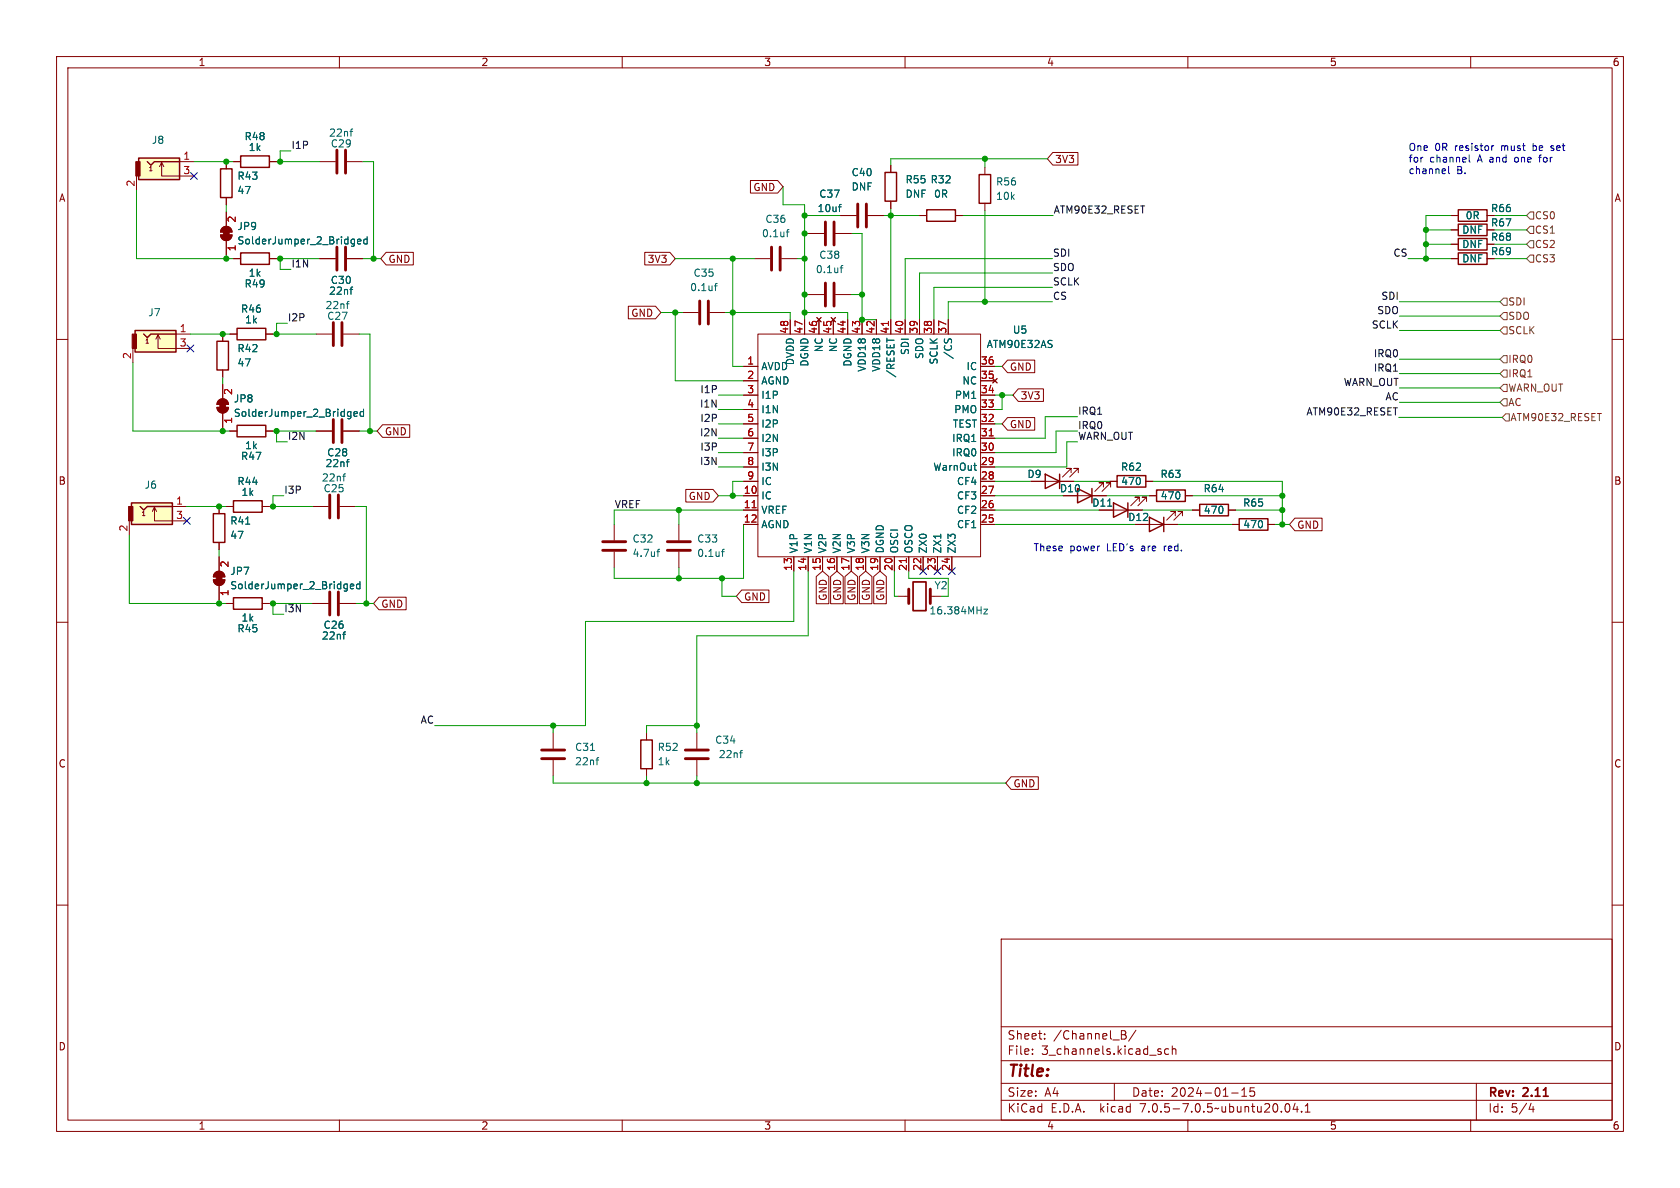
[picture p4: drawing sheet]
<svg xmlns="http://www.w3.org/2000/svg" width="297mm" height="210mm" viewBox="0 0 297 210" stroke-linecap="round" stroke-linejoin="round" font-family="sans-serif">
<g fill="none" stroke="#840000" stroke-width=".18">
<path d="M10 10h277v190h-277zM12 12h273v186h-273zM60 10v2M110 10v2M160 10v2M210 10v2M260 10v2M24.1 31.1v2.6M28.2 29.5l.4-.8v2.4h5.7M28.6 28.7l.4 .8M31.7 28.6h2.6M40 28.6v1.2"/>
<path d="M40 34.9v1.3M40 37.5v2.5M41.3 28.6h1.2M47.6 28.6h1.3M56.5 28.6h2.8M61.3 28.6h2.8M132.7 31.9h4.8l.9 1.1-.9 1.1h-4.8zM148.6 38.1h2.8M153.4 38.1h2.8M157.5 29.2v1.3M157.5 35.6v1.2M162.6 38.1h1.2"/>
<path d="M168.9 38.1h1.3M174.1 29.6v1.3M174.1 35.9v1.3M186.1 27h4.5v2.2h-4.5l-.9-1.1zM256.5 38.1h1.3M262.9 38.1h1.3M10 60h2M27.6 59.9l.3-.7v2.4h5.8M27.9 59.2l.4 .7M31.1 59.1h2.6M39 41.5h2a1.02 1.02 0 0 1-1 1 1.02 1.02 0 0 1-1-1zM39.3 40.3a1.02 1.02 0 0 1 1.1-.2 1.02 1.02 0 0 1 .6 .9h-2z"/>
<path d="M39.4 59.1v1.2M40 42.5v2.6M40.6 59.1h1.3M41.3 45.7h1.2M47 59.1h1.3M47.6 45.7h1.3M55.9 59.1h2.8M56.5 45.7h2.8M60.7 59.1h2.8M61.3 45.7h2.8M68.3 44.6h4.8v2.2h-4.8l-1-1.1zM111.1 54.1h4.8l.9 1.1-.9 1.2h-4.8z"/>
<path d="M114 44.6h4.4l1 1.1-1 1.1h-4.4zM120.6 55.2h2.8M125.5 55.2h2.8M133.3 45.7h2.8M134 59.1h39.4v39.3h-39.4zM138.2 45.7h2.8M139.7 56.5v2.6M142.2 56.5v2.6M142.9 41.3h2.8M142.9 52.1h2.8M144.4 56.1l.8 .8M144.8 56.5v2.6"/>
<path d="M145.2 56.1l-.8 .8M146.9 56.1l.8 .8M147.3 56.5v2.6M147.7 56.1l-.8 .8M147.7 41.3h2.8M147.7 52.1h2.8M149.9 56.5v2.6M152.4 56.5v2.6M154.9 56.5v2.6M157.5 56.5v2.6M160 56.5v2.6M162.6 56.5v2.6"/>
<path d="M165.1 56.5v2.6M167.6 56.5v2.6M256.5 45.7h1.3M256.5 43.2h1.3M256.5 40.6h1.3M262.9 45.7h1.3M262.9 43.2h1.3M262.9 40.6h1.3M285 60h2M23.5 61.6v2.5M38.4 72h2a1.02 1.02 0 0 1-1 1 1.02 1.02 0 0 1-1-1zM38.7 70.8a1.02 1.02 0 0 1 1.1-.2 1.02 1.02 0 0 1 .6 .9h-2z"/>
<path d="M39.4 65.4v1.3M39.4 67.9v2.6M39.4 73v2.6M40.6 76.2h1.3M47 76.2h1.3M55.9 76.2h2.8M60.7 76.2h2.8M67.6 75.1h4.8v2.2h-4.8l-.9-1.1zM131.4 64.8h2.6M131.4 67.3h2.6M131.4 69.9h2.6M131.4 77.5h2.6"/>
<path d="M131.4 74.9h2.6M131.4 72.4h2.6M173.4 64.8h2.5M173.4 67.3h2.5M173.4 69.9h2.5M173.4 77.5h2.5M173.4 74.9h2.5M173.4 72.4h2.5M175.5 66.9l.8 .8M176.3 66.9l-.8 .8M178.1 63.7h4.8v2.2h-4.8l-.9-1.1zM178.1 73.8h4.8v2.2h-4.8l-.9-1.1z"/>
<path d="M180 68.7h4.5v2.3h-4.5l-.9-1.1zM22.9 92.1v2.5M26.9 90.4l.4-.7v2.4h5.7M27.3 89.7l.4 .7M30.5 89.5h2.5M38.7 89.5v1.3M38.7 95.9v1.3M38.7 98.4v2.6M40 89.5h1.3M46.4 89.5h1.2M55.2 89.5h2.8M60.1 89.5h2.8"/>
<path d="M108.6 92.7v2.8M108.6 97.5v2.8M120 92.7v2.8M120 97.5v2.8M121.2 86.5h4.8l1 1.1-1 1.1h-4.8zM131.4 92.7h2.6M131.4 85.1h2.6M131.4 87.6h2.6M131.4 90.2h2.6M131.4 82.6h2.6M131.4 80h2.6M140.3 98.4v2.6"/>
<path d="M142.9 98.4v2.6M145.4 98.4v2.6M148 98.4v2.6M150.5 98.4v2.6M153 98.4v2.6M155.6 98.4v2.6M158.1 98.4v2.6M160.7 98.4v2.6M163.2 98.4v2.6M165.7 98.4v2.6M168.3 98.4v2.6M173.4 92.7h2.5"/>
<path d="M173.4 85.1h2.5M173.4 87.6h2.5M173.4 90.2h2.5M173.4 82.6h2.5M173.4 80h2.5M182.2 85.1h7.7M189.4 83.6v-.8h-.8h.8l-1.6 1.5M190.5 87.6h5.1M190.6 83.6v-.8h-.7h.7l-1.5 1.5M194.3 90.2h7.6M195.1 86.1v-.8h-.8h.8l-1.6 1.6M196.2 85.1h1.3"/>
<path d="M196.3 86.1v-.8h-.7h.7l-1.5 1.6M200.7 92.7h7.6M201.4 88.6v-.7h-.7h.7l-1.5 1.5M202.6 85.1h1.2M202.7 88.6v-.7h-.8h.8l-1.5 1.5M203.2 87.6h1.3M207.8 91.2v-.8h-.8h.8l-1.6 1.5M209 91.2v-.8h-.7h.7l-1.5 1.5M209.5 87.6h1.3M210.8 90.2h1.3M217.2 90.2h1.2M217.8 92.7h1.3"/>
<path d="M224.2 92.7h1.2M228.9 91.6h4.8v2.2h-4.8l-.9-1.1zM10 110h2M37.7 102.5h2.1a1.02 1.02 0 0 1-1.1 1 1.02 1.02 0 0 1-1-1zM38 101.3a1.02 1.02 0 0 1 1.1-.3 1.02 1.02 0 0 1 .7 1h-2.1zM38.7 103.5v2.5M40 106.7h1.3M46.4 106.7h1.2M55.2 106.7h2.8M60.1 106.7h2.8M67 105.6h4.8v2.2h-4.8l-1-1.1zM131.1 104.3h4.8v2.2h-4.8l-.9-1.1z"/>
<path d="M144.3 101.9l1.1-.9 1.1 .9v4.8h-2.2zM146.8 101.9l1.2-.9 1.1 .9v4.8h-2.3zM149.4 101.9l1.1-.9 1.1 .9v4.8h-2.2zM151.9 101.9l1.1-.9 1.1 .9v4.8h-2.2zM154.5 101.9l1.1-.9 1.1 .9v4.8h-2.2zM158.7 105.4h2M164.5 105.4h1.9M285 110h2M97.8 129.5v2.8M97.8 134.4v2.8M114.3 129.5v1.3M114.3 135.9v1.3"/>
<path d="M123.2 129.5v2.8M123.2 134.4v2.8M178.8 137.3h4.8v2.2h-4.8l-1-1.1zM10 160h2M285 160h2M177 166h108v32h-108zM60 198v2M110 198v2M160 198v2M177 194.5h108M177 191.5h108M177 187.5h108"/>
<path d="M177 181.5h108M182.5 186.3v.1M182.5 185.5v.1M184.7 183.6v.1M184.7 182.8v.1M197 191.5v3M198.2 182.2h.5l.3 .1v.3l-.3 .3M198.2 182.9h.5M198.7 182.9a.4 .4 0 0 1 .4 .4 .4 .4 0 0 1-.3 .4h-.6M200.8 182.1l-1.3 2M205.1 185.4l.1 .1M205.1 185.9l.2 .2-.2 .3"/>
<path d="M206.6 185.5l-.4-.1-.3 .3v.4l.1 .2h.6M207.2 185.5l.3-.1 .3 .1 .1 .9M207.2 184.9v1.5M210 198v2M217.7 193.2h1.2M219.5 193.8h.9M219.5 192.7l.5-.4v1.5M221.7 192.3h-.7v.7l.2-.1h.5l.1 .3-.1 .5-.2 .1-.5-.1M226.5 196.5v.1M227.3 195.2l.2-.1a.81 .81 0 0 1 .6 .6 .81 .81 0 0 1-.3 .8l-.1 .1a.81 .81 0 0 1-.4-1.4zM229 195l-.4 1.1h.9M229.3 195.6v1"/>
<path d="M230.1 196.5v.1M230.7 196.6h.9M230.7 195.5l.5-.4v1.5M260 198v2M261 191.5v6.5M270.7 195l-.4 1.1h.9M271 195.6v1"/>
</g>
<path d="M161.4 102.9h2.3v5.1h-2.3zM272.8 193.8h.9" fill="none" stroke="#840000" stroke-width=".3"/>
<g fill="none" stroke="#840000" stroke-width=".25">
<path d="M24.5 27.9h7.2v3.9h-7.2zM26 28.6l.7 .6 .6-.6h4.4M39 29.8h2v5.1h-2zM42.5 27.6h5.1v2h-5.1zM156.5 30.5h2v5.1h-2zM163.8 37.1h5.1v2h-5.1zM173.1 30.9h2v5h-2zM257.8 39.6h5.1v2.1h-5.1zM257.8 37.1h5.1v2h-5.1zM23.9 58.4h7.2v3.8h-7.2zM25.4 59.1l.6 .6 .7-.6h4.4M41.9 58h5.1v2.1h-5.1z"/>
<path d="M42.5 44.7h5.1v2h-5.1zM257.8 42.2h5.1v2h-5.1zM257.8 44.7h5.1v2h-5.1zM38.4 60.3h2v5.1h-2zM41.9 75.2h5.1v2h-5.1zM23.2 88.9h7.3v3.8h-7.3zM24.8 89.5l.6 .7 .6-.7h4.5M37.7 90.8h2.1v5.1h-2.1zM41.3 88.5h5.1v2.1h-5.1zM184.8 83.8l2.5 1.3-2.5 1.3zM187.3 83.8v2.6M190.5 86.4l2.5 1.2-2.5 1.3z"/>
<path d="M193 86.4v2.5M196.8 88.9l2.6 1.3-2.6 1.2zM197.5 84.1h5.1v2h-5.1zM199.4 88.9v2.5M203.2 91.4l2.5 1.3-2.5 1.3zM204.5 86.6h5v2h-5zM205.7 91.4v2.6M212.1 89.2h5.1v2h-5.1zM219.1 91.7h5.1v2h-5.1zM41.3 105.7h5.1v2h-5.1zM113.3 130.8h2v5.1h-2z"/>
</g>
<g fill="none" stroke="#840000" stroke-width=".51">
<path d="M59.6 26.5v4.1M61.1 26.5v4.1M145.9 39.2v4.1M147.4 39.2v4.1M151.6 36.1v4M153.2 36.1v4M58.9 57v4.1M59.6 43.7v4.1M60.5 57v4.1M61.1 43.7v4.1M123.7 53.2v4.1M125.2 53.2v4.1"/>
<path d="M136.4 43.7v4.1M137.9 43.7v4.1M145.9 50v4.1M147.4 50v4.1M58.9 74.2v4M60.5 74.2v4M58.3 87.5v4.1M59.8 87.5v4.1M106.6 95.8h4M106.6 97.3h4M118 95.8h4M118 97.3h4"/>
<path d="M58.3 104.6v4.1M59.8 104.6v4.1M160.7 104.1v2.6M164.5 104.1v2.6M95.8 132.6h4M95.8 134.1h4M121.2 132.6h4M121.2 134.1h4"/>
</g>
<g fill="none" stroke="#006464" stroke-width=".18">
<path d="M61.9 23.2h.5M62.4 22.8l-.3 .1M148.2 36.6h.5M148.7 36.1l-.2 .1M61.2 53.7h.5M61.7 53.3h-.2M61.9 51.2h.5M62.3 42.3h.4M62.4 50.7l-.3 .1M62.7 42.3v1l-.3 .2M62.7 43.1h-.4M63.2 42.7l.6-.1v-.3h-.4l-.2 .2 .1 .6h.5"/>
<path d="M64.9 42.3h-.4l-.2 .2 .1 .6h.5M64.9 41.9v1.2M126.3 50.5h.5M126.8 50.1l-.3 .2v1.1M139 41h.5M139.5 40.6l-.3 .2v1.1M148.5 47.4h.5M149 46.9l-.3 .2v1.1M167 59.9l-.1 .2M61.7 72.8h.3M62 72.8v1l-.2 .2M62 73.5l-.3 .1"/>
<path d="M62.6 73.2l.6-.1-.1-.3h-.3l-.2 .1v.6h.5M64.3 72.8h-.4l-.2 .2 .1 .5h.5M64.3 72.3v1.3M167.7 60l.2-.1 .3 .1M60.6 84.2h.5M61.1 83.8h-.3M61.2 81.6h.5M61.7 81.2l-.2 .1M116.1 97.5h.5M116.6 97.1l-.3 .2v1.1M127.6 97.5h.4M128 97.1l-.3 .2v1.1"/>
<path d="M60.6 112.1h.5M61 103.2l.4 .1M61.1 111.7l-.3 .1M61.4 103.2v1.1l-.2 .2M61.4 104l-.4 .1M61.9 103.7l.6-.2v-.2l-.4-.1-.2 .2 .1 .6h.5M63.6 103.3l-.3-.1-.3 .3 .1 .5h.5M63.6 102.8v1.3M173.9 107.7h.7l-.7 .8h.7M105.4 134.4h.4M105.8 133.9l-.2 .1M130.8 133.1h.4"/>
<path d="M131.2 132.7h-.2"/>
</g>
<g fill="#ffffc2" stroke="#ffffc2" stroke-width=".18">
<path d="M24.5 27.9h7.2v3.9h-7.2z"/>
<path d="M23.9 58.4h7.2v3.8h-7.2z"/>
<path d="M23.2 88.9h7.3v3.8h-7.3z"/>
</g>
<g fill="#840000" stroke="#840000" stroke-width=".18">
<path d="M24 28.6h.8v2.5h-.8z"/>
<path d="M39.5 40.8h1v1h-1z"/>
<path d="M39 41.5h2a1.02 1.02 0 0 1-1 1 1.02 1.02 0 0 1-1-1z"/>
<path d="M39.3 40.3a1.02 1.02 0 0 1 1.1-.2 1.02 1.02 0 0 1 .6 .9h-2z"/>
<path d="M38.2 101.7h1v1h-1z"/>
<path d="M37.7 102.5h2.1a1.02 1.02 0 0 1-1.1 1 1.02 1.02 0 0 1-1-1z"/>
<path d="M38 101.3a1.02 1.02 0 0 1 1.1-.3 1.02 1.02 0 0 1 .7 1h-2.1z"/>
<path d="M38.9 71.2h1v1.1h-1z"/>
<path d="M38.4 72h2a1.02 1.02 0 0 1-1 1 1.02 1.02 0 0 1-1-1z"/>
<path d="M38.7 70.8a1.02 1.02 0 0 1 1.1-.2 1.02 1.02 0 0 1 .6 .9h-2z"/>
<path d="M23.4 59.1h.7v2.5h-.7z"/>
<path d="M22.7 89.5h.8v2.6h-.8z"/>
</g>
<path d="M157.1 56.8v.7M174.9 77.1h.7M133 89.8h.7M160.2 98.7v.8" fill="none" stroke="#a90000" stroke-width=".18"/>
<path d="M270.5 37.5h.6v1.2h-.6l-.6-.6zM265.8 55.2h.6v1.3h-.6l-.6-.6zM265.8 57.8h.6v1.3h-.6l-.6-.7zM265.8 52.7h.6v1.3h-.6l-.6-.7zM270.5 42.5h.6v1.3h-.6l-.6-.6zM270.5 45.1h.6v1.3h-.6l-.6-.7zM270.5 40h.6v1.3h-.6l-.6-.7zM265.8 62.9h.6v1.2h-.6l-.6-.6zM265.8 70.5h.6v1.3h-.6l-.6-.7zM265.8 65.4h.6v1.3h-.6l-.6-.7zM265.8 67.9h.6v1.3h-.6l-.6-.6zM266.2 73.2h.6v1.2h-.6l-.6-.6z" fill="none" stroke="#725600" stroke-width=".18"/>
<path d="M256.1 29.4v1.1l.2 .2M259.7 27.4v1.1l.2 .2M263.7 25.8v.8M264.1 25.8l-.4 .2" fill="none" stroke="#0000c2" stroke-width=".18"/>
<g fill="none" stroke="#009600" stroke-width=".18">
<path d="M24.1 33.7v12h17.2M34.3 28.6h7M40 36.2v1.3M48.9 28.6h7.6M51.4 26.7h-1.9v1.9M64.1 28.6h1.9v17.1M138.4 33v3.2h3.8v20.3M142.2 38.1h6.4M156.2 38.1h6.4M157.5 36.8v19.7M170.2 38.1h16M174.1 28.1v1.5"/>
<path d="M174.1 37.2v16.1M185.2 28.1h-27.7v1.1M256.5 38.1h-4.4v7.6M264.2 38.1h5.7M33.7 59.1h6.9M40 45.1v.6M48.3 59.1h7.6M48.9 45.7h7.6M49.5 45.7v1.9h1.9M50.8 57.2h-1.9v1.9M63.5 59.1h1.9v17.1M64.1 45.7h3.2"/>
<path d="M116.8 55.2h3.8M119.4 45.7h13.9M119.4 55.2v12.1h12M128.3 55.2h11.4v1.3M129.5 45.7v19.1h1.9M141 45.7h1.2M142.2 52.1h.7M142.2 55.2h7.7v1.3M142.2 41.3h.7M150.5 41.3h1.9v15.2h2.5M150.5 52.1h1.9M186.1 53.3h-18.5v3.2"/>
<path d="M186.1 48.3h-23.5v8.2M186.1 50.8h-21v5.7M186.1 45.7h-26.1v10.8M247.4 53.3h17.8M247.4 58.4h17.8M247.4 55.9h17.8M248.9 45.7h7.6M252.1 43.2h4.4M252.1 40.6h4.4M264.2 45.7h5.7M264.2 43.2h5.7M264.2 40.6h5.7"/>
<path d="M23.5 64.1v12.1h17.1M39.4 66.7v1.2M39.4 75.6v.6M48.3 76.2h7.6M48.9 76.2v1.9h1.9M63.5 76.2h3.2M127 74.9h4.4M127 69.9h4.4M127 72.4h4.4M127 77.5h4.4M175.9 74.9h1.3M175.9 69.9h3.2"/>
<path d="M175.9 64.8h1.3M177.2 69.9v2.5h-1.3M190.5 76.2h-3.8v3.8h-10.8M190.5 78.1h-1.9v4.5h-12.7M190.5 73.7h-5.7v3.8h-8.9M247.3 73.8h18.3M247.4 68.6h17.8M247.4 71.1h17.8M247.4 63.5h17.8M247.4 66h17.8M22.9 94.6v12.1h17.1M33 89.5h7"/>
<path d="M38.7 97.2v1.2M47.6 89.5h7.6M50.2 87.6h-1.9v1.9M62.9 89.5h1.9v17.2M120 90.2v2.5M127 87.6h4.4M127 80h4.4M127 82.6h4.4M131.4 85.1h-1.9v2.5M131.4 92.7v9.5h-22.8v-1.9M131.4 90.2h-22.8v2.5M175.9 87.6h12.1"/>
<path d="M175.9 90.2h18.4M175.9 85.1h6.3M175.9 92.7h24.8M189.9 85.1h6.3M195.6 87.6h7.6M201.9 90.2h8.9M203.8 85.1h22.9v7.6M208.3 92.7h9.5M210.8 87.6h15.9M218.4 90.2h8.3M225.4 92.7h2.6M38.7 106v.7"/>
<path d="M47.6 106.7h7.6M48.3 106.7v1.9h1.9M62.9 106.7h3.1M120 100.3v1.9M127.6 102.2v3.2h2.6M140.3 101v8.9h-36.8v18.4h-26.7M142.9 101v11.4h-19.7v17.1M158.1 101v4.4h.6M160.7 101v1.2h6.9v3.2h-1.2M97.8 137.2v1.2h80M97.8 128.3v1.2M114.3 137.2v1.2"/>
<path d="M123.2 137.2v1.2M123.2 128.3h-8.9v1.2"/>
</g>
<path d="M33.7 30.5l1.2 1.2M34.9 30.5l-1.2 1.2M33 61l1.3 1.2M34.3 61l-1.3 1.2M32.4 91.5l1.2 1.2M33.6 91.5l-1.2 1.2M162.6 100.4l1.2 1.2M163.8 100.4l-1.2 1.2M165.1 100.4l1.2 1.2M166.3 100.4l-1.2 1.2M167.7 100.4l1.2 1.2M168.9 100.4l-1.2 1.2" fill="none" stroke="#000084" stroke-width=".18"/>
<g fill="#009600" stroke="#009600" stroke-width=".18">
<circle cx="38.7" cy="106.7" r=".46"/>
<circle cx="48.3" cy="106.7" r=".46"/>
<circle cx="38.7" cy="89.5" r=".46"/>
<circle cx="49.5" cy="28.6" r=".46"/>
<circle cx="40" cy="28.6" r=".46"/>
<circle cx="66" cy="45.7" r=".46"/>
<circle cx="40" cy="45.7" r=".46"/>
<circle cx="39.4" cy="59.1" r=".46"/>
<circle cx="129.5" cy="87.6" r=".46"/>
<circle cx="142.2" cy="55.2" r=".46"/>
<circle cx="142.2" cy="52.1" r=".46"/>
<circle cx="39.4" cy="76.2" r=".46"/>
<circle cx="48.9" cy="76.2" r=".46"/>
<circle cx="65.4" cy="76.2" r=".46"/>
<circle cx="48.3" cy="89.5" r=".46"/>
<circle cx="48.9" cy="59.1" r=".46"/>
<circle cx="49.5" cy="45.7" r=".46"/>
<circle cx="120" cy="102.2" r=".46"/>
<circle cx="127.6" cy="102.2" r=".46"/>
<circle cx="120" cy="90.2" r=".46"/>
<circle cx="119.4" cy="55.2" r=".46"/>
<circle cx="64.8" cy="106.7" r=".46"/>
<circle cx="97.8" cy="128.3" r=".46"/>
<circle cx="114.3" cy="138.4" r=".46"/>
<circle cx="123.2" cy="128.3" r=".46"/>
<circle cx="123.2" cy="138.4" r=".46"/>
<circle cx="174.1" cy="53.3" r=".46"/>
<circle cx="177.2" cy="69.9" r=".46"/>
<circle cx="226.7" cy="90.2" r=".46"/>
<circle cx="226.7" cy="92.7" r=".46"/>
<circle cx="152.4" cy="56.5" r=".46"/>
<circle cx="152.4" cy="52.1" r=".46"/>
<circle cx="174.1" cy="28.1" r=".46"/>
<circle cx="157.5" cy="38.1" r=".46"/>
<circle cx="129.5" cy="45.7" r=".46"/>
<circle cx="142.2" cy="45.7" r=".46"/>
<circle cx="129.5" cy="55.2" r=".46"/>
<circle cx="142.2" cy="41.3" r=".46"/>
<circle cx="142.2" cy="38.1" r=".46"/>
<circle cx="226.7" cy="87.6" r=".46"/>
<circle cx="252.1" cy="43.2" r=".46"/>
<circle cx="252.1" cy="45.7" r=".46"/>
<circle cx="252.1" cy="40.6" r=".46"/>
</g>
<text font-size="2.8" fill="#840000" x="178" y="190.8">Title:</text>
<g font-size="2.1" fill="#840000">
<text x="178" y="183.9">Sheet:</text>
<text x="186.2" y="183.9">/Channel_B/</text>
<text x="178" y="186.6">File:</text>
<text x="184" y="186.6">3_channels.kicad_sch</text>
<text x="178" y="196.8">KiCad</text>
<text x="178" y="194">Size:</text>
<text x="184.6" y="194">A4</text>
<text x="185.7" y="196.8">E.D.A.</text>
<text x="194.4" y="196.8">kicad</text>
<text x="200" y="194">Date:</text>
<text x="201.5" y="196.8">7.0.5-7.0.5~ubuntu20.04.1</text>
<text x="206.9" y="194">2024-01-15</text>
<text x="263" y="194.2">Rev:</text>
<text x="263" y="196.8">Id:</text>
<text x="267" y="196.8">5/4</text>
<text x="269.2" y="194.2">2.11</text>
</g>
<g font-size="1.8" fill="#840000">
<text x="35" y="11.8">1</text>
<text x="85" y="11.8">2</text>
<text x="135" y="11.8">3</text>
<text x="185" y="11.8">4</text>
<text x="235" y="11.8">5</text>
<text x="285" y="11.8">6</text>
<text x="186.4" y="29">3V3</text>
<text x="10.4" y="35.8">A</text>
<text x="133.2" y="33.9">GND</text>
<text x="285.4" y="35.8">A</text>
<text x="68.6" y="46.6">GND</text>
<text x="114.5" y="46.6">3V3</text>
<text x="111.6" y="56.2">GND</text>
<text x="178.4" y="65.7">GND</text>
<text x="180.3" y="70.8">3V3</text>
<text x="67.9" y="77.1">GND</text>
<text x="178.4" y="75.8">GND</text>
<text x="10.3" y="85.8">B</text>
<text x="121.7" y="88.5">GND</text>
<text x="187.3" y="87.2">D10</text>
<text x="285.3" y="85.8">B</text>
<text x="229.2" y="93.6">GND</text>
<text x="67.3" y="107.6">GND</text>
<text x="131.4" y="106.3">GND</text>
<text x="146.3" y="106.2" transform="rotate(-90 146.3 106.2)">GND</text>
<text x="148.9" y="106.2" transform="rotate(-90 148.9 106.2)">GND</text>
<text x="151.4" y="106.2" transform="rotate(-90 151.4 106.2)">GND</text>
<text x="154" y="106.2" transform="rotate(-90 154 106.2)">GND</text>
<text x="156.5" y="106.2" transform="rotate(-90 156.5 106.2)">GND</text>
<text x="10.3" y="135.8">C</text>
<text x="285.3" y="135.8">C</text>
<text x="179.1" y="139.3">GND</text>
<text x="10.3" y="185.8">D</text>
<text x="285.3" y="185.8">D</text>
<text x="35" y="199.8">1</text>
<text x="85" y="199.8">2</text>
<text x="135" y="199.8">3</text>
<text x="185" y="199.8">4</text>
<text x="235" y="199.8">5</text>
<text x="285" y="199.8">6</text>
</g>
<g font-size="1.8" fill="#006464">
<text x="26.8" y="25.6">J8</text>
<text x="43.2" y="25">R48</text>
<text x="43.9" y="26.9">1k</text>
<text x="58.1" y="24.3">22nf</text>
<text x="58.4" y="26.2">C29</text>
<text x="41.9" y="31.9">R43</text>
<text x="41.9" y="34.5">47</text>
<text x="144.8" y="35.1">C37</text>
<text x="150.5" y="33.8">DNF</text>
<text x="150.5" y="31.3">C40</text>
<text x="160" y="32.6">R55 R32</text>
<text x="160" y="35.1">DNF</text>
<text x="165.1" y="35.1">0R</text>
<text x="176" y="33">R56</text>
<text x="176" y="35.5">10k</text>
<text x="41.9" y="40.8">JP9</text>
<text x="135.3" y="39.6">C36</text>
<text x="144.5" y="37.7">10uf</text>
<text x="258.4" y="41.5">DNF</text>
<text x="259" y="38.9">0R</text>
<text x="263.5" y="40.2">R67</text>
<text x="263.5" y="37.7">R66</text>
<text x="41.9" y="43.4">SolderJumper_2_Bridged</text>
<text x="134.6" y="42.1">0.1uf</text>
<text x="144.8" y="45.9">C38</text>
<text x="258.4" y="44">DNF</text>
<text x="258.4" y="46.5">DNF</text>
<text x="263.5" y="42.7">R68</text>
<text x="263.5" y="45.3">R69</text>
<text x="43.2" y="51">R49</text>
<text x="43.9" y="49.1">1k</text>
<text x="58.1" y="52.3">22nf</text>
<text x="58.4" y="50.4">C30</text>
<text x="121.9" y="51.6">0.1uf</text>
<text x="122.6" y="49.1">C35</text>
<text x="144.2" y="48.5">0.1uf</text>
<text x="26.2" y="56.1">J7</text>
<text x="42.5" y="55.4">R46</text>
<text x="43.3" y="57.3">1k</text>
<text x="57.5" y="54.8">22nf</text>
<text x="57.8" y="56.7">C27</text>
<text x="179" y="59.1">U5</text>
<text x="41.9" y="62.4">R42</text>
<text x="41.9" y="65">47</text>
<text x="134.5" y="65.6">AVDD</text>
<text x="140.5" y="64.6" transform="rotate(-90 140.5 64.6)">DVDD</text>
<text x="143.1" y="64.8" transform="rotate(-90 143.1 64.8)">DGND</text>
<text x="145.6" y="62.3" transform="rotate(-90 145.6 62.3)">NC</text>
<text x="148.1" y="62.3" transform="rotate(-90 148.1 62.3)">NC</text>
<text x="150.7" y="64.8" transform="rotate(-90 150.7 64.8)">DGND</text>
<text x="153.2" y="65.7" transform="rotate(-90 153.2 65.7)">VDD18</text>
<text x="155.8" y="65.7" transform="rotate(-90 155.8 65.7)">VDD18</text>
<text x="160.8" y="62.8" transform="rotate(-90 160.8 62.8)">SDI</text>
<text x="163.4" y="63.5" transform="rotate(-90 163.4 63.5)">SDO</text>
<text x="165.9" y="64.5" transform="rotate(-90 165.9 64.5)">SCLK</text>
<text x="168.5" y="63.5" transform="rotate(-90 168.5 63.5)">/CS</text>
<text x="170.8" y="65.6">IC</text>
<text x="174.4" y="61.7">ATM90E32AS</text>
<text x="41.3" y="71.3">JP8</text>
<text x="134.5" y="68.1">AGND</text>
<text x="134.5" y="70.7">I1P</text>
<text x="158.3" y="66.8" transform="rotate(-90 158.3 66.8)">/RESET</text>
<text x="168.8" y="70.7">PM1</text>
<text x="170.1" y="68.1">NC</text>
<text x="41.3" y="73.9">SolderJumper_2_Bridged</text>
<text x="134.5" y="73.2">I1N</text>
<text x="134.5" y="75.8">I2P</text>
<text x="168.4" y="75.8">TEST</text>
<text x="168.7" y="73.2">PMO</text>
<text x="42.5" y="81.5">R47</text>
<text x="43.3" y="79.6">1k</text>
<text x="57.5" y="82.7">22nf</text>
<text x="57.8" y="80.8">C28</text>
<text x="134.5" y="78.3">I2N</text>
<text x="134.5" y="80.8">I3P</text>
<text x="134.5" y="83.4">I3N</text>
<text x="165" y="83.4">WarnOut</text>
<text x="168.3" y="80.8">IRQ0</text>
<text x="168.3" y="78.3">IRQ1</text>
<text x="198.1" y="83.4">R62</text>
<text x="25.5" y="86.6">J6</text>
<text x="41.9" y="85.9">R44</text>
<text x="42.6" y="87.8">1k</text>
<text x="56.8" y="85.3">22nf</text>
<text x="57.1" y="87.2">C25</text>
<text x="134.5" y="88.5">IC</text>
<text x="134.5" y="85.9">IC</text>
<text x="169.2" y="88.5">CF3</text>
<text x="169.2" y="85.9">CF4</text>
<text x="181.6" y="84.6">D9</text>
<text x="193" y="89.7">D11</text>
<text x="198.1" y="85.9">470</text>
<text x="205.1" y="84.6">R63</text>
<text x="205.1" y="88.5">470</text>
<text x="212.7" y="87.2">R64</text>
<text x="219.7" y="89.7">R65</text>
<text x="40.6" y="92.9">R41</text>
<text x="40.6" y="95.4">47</text>
<text x="134.5" y="91">VREF</text>
<text x="134.5" y="93.5">AGND</text>
<text x="169.2" y="93.5">CF1</text>
<text x="169.2" y="91">CF2</text>
<text x="199.4" y="92.3">D12</text>
<text x="212.8" y="91">470</text>
<text x="219.7" y="93.5">470</text>
<text x="40.6" y="101.8">JP7</text>
<text x="111.8" y="96.1">C32</text>
<text x="111.8" y="98.6">4.7uf</text>
<text x="123.2" y="96.1">C33</text>
<text x="123.2" y="98.6">0.1uf</text>
<text x="141.2" y="97.9" transform="rotate(-90 141.2 97.9)">V1P</text>
<text x="143.7" y="97.9" transform="rotate(-90 143.7 97.9)">V1N</text>
<text x="146.2" y="97.9" transform="rotate(-90 146.2 97.9)">V2P</text>
<text x="148.8" y="97.9" transform="rotate(-90 148.8 97.9)">V2N</text>
<text x="151.3" y="97.9" transform="rotate(-90 151.3 97.9)">V3P</text>
<text x="153.9" y="97.9" transform="rotate(-90 153.9 97.9)">V3N</text>
<text x="156.4" y="97.9" transform="rotate(-90 156.4 97.9)">DGND</text>
<text x="158.9" y="97.9" transform="rotate(-90 158.9 97.9)">OSCI</text>
<text x="161.5" y="97.9" transform="rotate(-90 161.5 97.9)">OSCO</text>
<text x="164" y="97.9" transform="rotate(-90 164 97.9)">ZX0</text>
<text x="166.6" y="97.9" transform="rotate(-90 166.6 97.9)">ZX1</text>
<text x="169.1" y="97.9" transform="rotate(-90 169.1 97.9)">ZX3</text>
<text x="40.6" y="104.3">SolderJumper_2_Bridged</text>
<text x="165.2" y="104.3">Y2</text>
<text x="41.9" y="112">R45</text>
<text x="42.6" y="110">1k</text>
<text x="56.8" y="113.2">22nf</text>
<text x="57.1" y="111.3">C26</text>
<text x="164.3" y="108.8">16.384MHz</text>
<text x="126.4" y="131.6">C34</text>
<text x="101.6" y="132.9">C31</text>
<text x="101.6" y="135.4">22nf</text>
<text x="116.2" y="132.9">R52</text>
<text x="116.2" y="135.4">1k</text>
<text x="127" y="134.2">22nf</text>
</g>
<g font-size="1.8" fill="#a90000">
<text x="32.4" y="28.3">1</text>
<text x="23.9" y="33.1" transform="rotate(-90 23.9 33.1)">2</text>
<text x="32.4" y="30.9">3</text>
<text x="41.9" y="39.4" transform="rotate(-90 41.9 39.4)">2</text>
<text x="41.9" y="44.5" transform="rotate(-90 41.9 44.5)">1</text>
<text x="31.7" y="58.8">1</text>
<text x="139.4" y="59.1" transform="rotate(-90 139.4 59.1)">48</text>
<text x="142" y="59.1" transform="rotate(-90 142 59.1)">47</text>
<text x="144.5" y="59.1" transform="rotate(-90 144.5 59.1)">46</text>
<text x="147.1" y="59.1" transform="rotate(-90 147.1 59.1)">45</text>
<text x="149.6" y="59.1" transform="rotate(-90 149.6 59.1)">44</text>
<text x="152.1" y="59.1" transform="rotate(-90 152.1 59.1)">43</text>
<text x="154.7" y="59.1" transform="rotate(-90 154.7 59.1)">42</text>
<text x="157.2" y="59.1" transform="rotate(-90 157.2 59.1)">41</text>
<text x="159.8" y="59.1" transform="rotate(-90 159.8 59.1)">40</text>
<text x="162.3" y="59.1" transform="rotate(-90 162.3 59.1)">39</text>
<text x="164.8" y="59.1" transform="rotate(-90 164.8 59.1)">38</text>
<text x="167.4" y="59.1" transform="rotate(-90 167.4 59.1)">37</text>
<text x="23.2" y="63.5" transform="rotate(-90 23.2 63.5)">2</text>
<text x="31.7" y="61.3">3</text>
<text x="132" y="64.5">1</text>
<text x="173.4" y="64.5">36</text>
<text x="41.3" y="69.9" transform="rotate(-90 41.3 69.9)">2</text>
<text x="132" y="67.1">2</text>
<text x="132" y="69.6">3</text>
<text x="173.4" y="69.6">34</text>
<text x="173.4" y="67.1">35</text>
<text x="41.3" y="75" transform="rotate(-90 41.3 75)">1</text>
<text x="132" y="72.1">4</text>
<text x="132" y="74.7">5</text>
<text x="132" y="77.2">6</text>
<text x="173.4" y="77.2">31</text>
<text x="173.4" y="74.7">32</text>
<text x="173.4" y="72.1">33</text>
<text x="132" y="79.8">7</text>
<text x="132" y="82.3">8</text>
<text x="173.4" y="82.3">29</text>
<text x="173.4" y="79.8">30</text>
<text x="31.1" y="89.3">1</text>
<text x="131.4" y="87.4">10</text>
<text x="131.4" y="89.9">11</text>
<text x="132" y="84.8">9</text>
<text x="173.4" y="89.9">26</text>
<text x="173.4" y="87.4">27</text>
<text x="173.4" y="84.8">28</text>
<text x="22.6" y="94" transform="rotate(-90 22.6 94)">2</text>
<text x="31.1" y="91.8">3</text>
<text x="131.4" y="92.5">12</text>
<text x="173.4" y="92.5">25</text>
<text x="40.6" y="100.4" transform="rotate(-90 40.6 100.4)">2</text>
<text x="140.1" y="101" transform="rotate(-90 140.1 101)">13</text>
<text x="142.6" y="101" transform="rotate(-90 142.6 101)">14</text>
<text x="145.2" y="101" transform="rotate(-90 145.2 101)">15</text>
<text x="147.7" y="101" transform="rotate(-90 147.7 101)">16</text>
<text x="150.2" y="101" transform="rotate(-90 150.2 101)">17</text>
<text x="152.8" y="101" transform="rotate(-90 152.8 101)">18</text>
<text x="155.3" y="101" transform="rotate(-90 155.3 101)">19</text>
<text x="157.9" y="101" transform="rotate(-90 157.9 101)">20</text>
<text x="160.4" y="101" transform="rotate(-90 160.4 101)">21</text>
<text x="162.9" y="101" transform="rotate(-90 162.9 101)">22</text>
<text x="165.5" y="101" transform="rotate(-90 165.5 101)">23</text>
<text x="168" y="101" transform="rotate(-90 168 101)">24</text>
<text x="40.6" y="105.4" transform="rotate(-90 40.6 105.4)">1</text>
</g>
<g font-size="1.8" fill="#0f0f0f">
<text x="51.4" y="26.4">I1P</text>
<text x="186.2" y="37.8">ATM90E32_RESET</text>
<text x="51.4" y="47.4">I1N</text>
<text x="186.1" y="48">SDO</text>
<text x="186.1" y="45.5">SDI</text>
<text x="246.3" y="45.5">CS</text>
<text x="186.1" y="53.1">CS</text>
<text x="186.1" y="50.5">SCLK</text>
<text x="244.2" y="53.1">SDI</text>
<text x="50.8" y="56.9">I2P</text>
<text x="242.5" y="58.2">SCLK</text>
<text x="243.5" y="55.6">SDO</text>
<text x="242.9" y="63.2">IRQ0</text>
<text x="242.9" y="65.8">IRQ1</text>
<text x="123.8" y="69.6">I1P</text>
<text x="237.5" y="68.3">WARN_OUT</text>
<text x="244.9" y="70.9">AC</text>
<text x="50.8" y="77.8">I2N</text>
<text x="123.7" y="77.2">I2N</text>
<text x="123.7" y="72.1">I1N</text>
<text x="123.8" y="74.7">I2P</text>
<text x="190.5" y="73.4">IRQ1</text>
<text x="190.5" y="75.9">IRQ0</text>
<text x="190.5" y="77.8">WARN_OUT</text>
<text x="230.9" y="73.5">ATM90E32_RESET</text>
<text x="123.7" y="82.3">I3N</text>
<text x="123.8" y="79.7">I3P</text>
<text x="50.2" y="87.4">I3P</text>
<text x="108.6" y="89.9">VREF</text>
<text x="50.2" y="108.3">I3N</text>
<text x="74.3" y="128">AC</text>
</g>
<g font-size="1.8" fill="#0000c2">
<text x="248.9" y="26.8">One</text>
<text x="248.9" y="28.8">for</text>
<text x="252.7" y="28.8">channel</text>
<text x="253.6" y="26.8">0R</text>
<text x="257.2" y="26.8">resistor</text>
<text x="261.2" y="28.8">A and</text>
<text x="265.4" y="26.8">must</text>
<text x="267.9" y="28.8">one</text>
<text x="271.1" y="26.8">be</text>
<text x="272.4" y="28.8">for</text>
<text x="274.5" y="26.8">set</text>
<text x="248.9" y="30.9">channel</text>
<text x="257.5" y="30.9">B.</text>
<text x="182.6" y="97.5">These</text>
<text x="189" y="97.5">power</text>
<text x="195.6" y="97.5">LED's</text>
<text x="201.8" y="97.5">are</text>
<text x="205.9" y="97.5">red.</text>
</g>
<g font-size="1.8" fill="#725600">
<text x="271.2" y="38.9">CS0</text>
<text x="271.2" y="41.5">CS1</text>
<text x="271.2" y="44">CS2</text>
<text x="271.2" y="46.5">CS3</text>
<text x="266.5" y="56.7">SDO</text>
<text x="266.5" y="59.2">SCLK</text>
<text x="266.5" y="54.2">SDI</text>
<text x="266.5" y="64.3">IRQ0</text>
<text x="266.5" y="71.9">AC</text>
<text x="266.5" y="66.9">IRQ1</text>
<text x="266.5" y="69.4">WARN_OUT</text>
<text x="266.9" y="74.6">ATM90E32_RESET</text>
</g>
<g font-size="1.1" fill="#840000">
<text x="26.2" y="30.4">1</text>
<text x="25.6" y="60.9">1</text>
<text x="24.9" y="91.4">1</text>
</g>
</svg>
